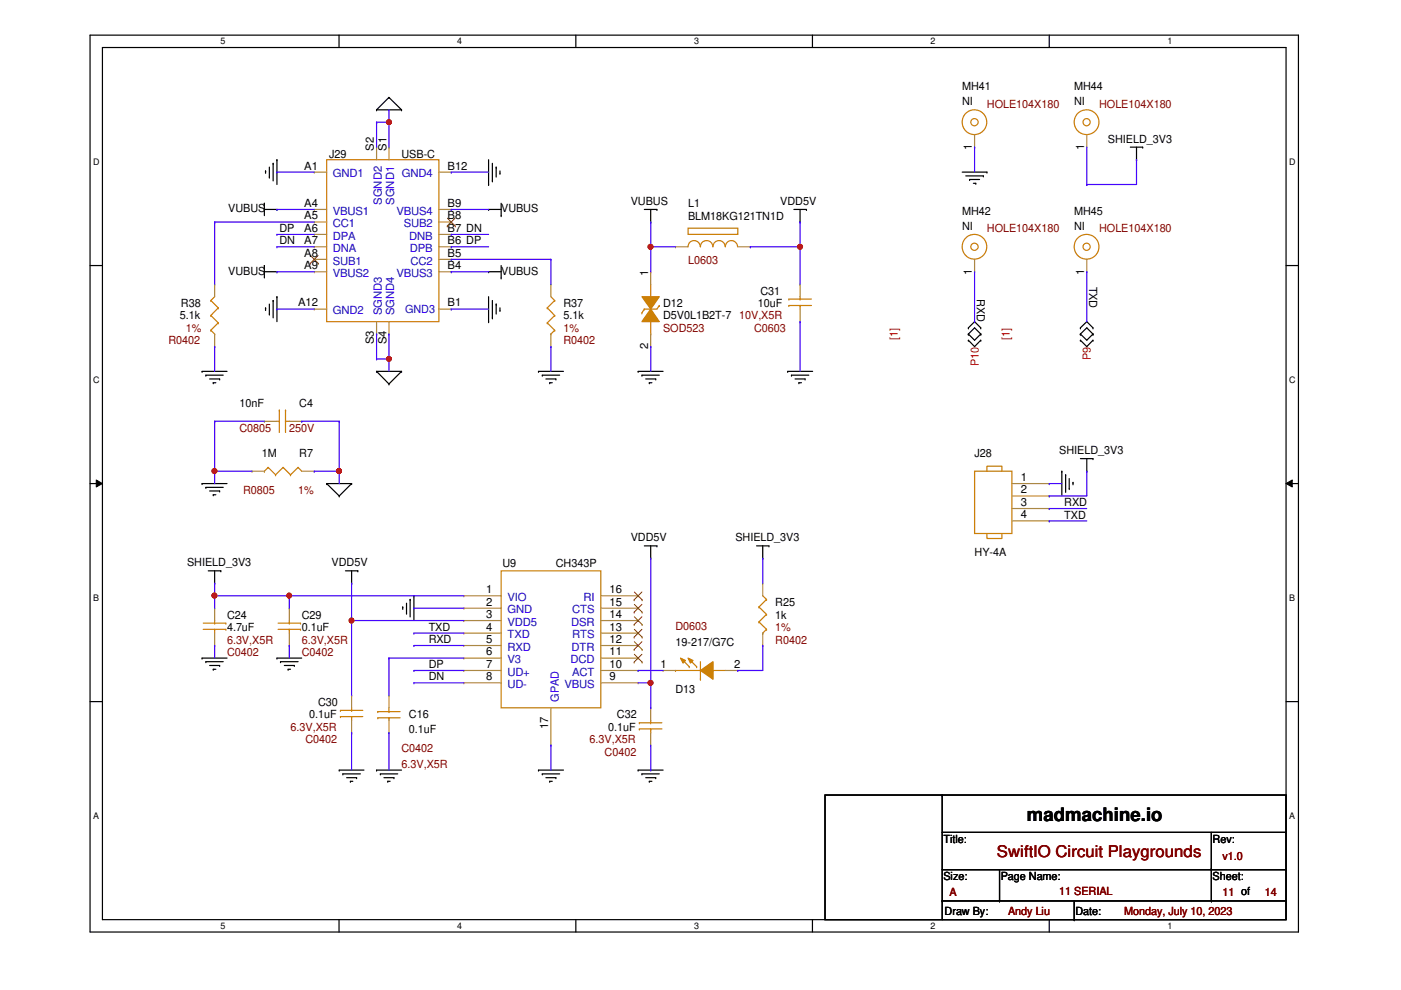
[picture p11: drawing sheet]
<svg xmlns="http://www.w3.org/2000/svg" width="297mm" height="210mm" viewBox="0 0 297 210" stroke-linecap="round" stroke-linejoin="round" font-family="sans-serif">
<path d="M19.1 7.5h256.2v190.1h-256.2zM21.7 10.1h251v184.9h-251z" fill="none" stroke="#000" stroke-width=".25"/>
<g fill="#fff">
<path d="M46.8 7.7h1v2.1h-1z"/>
<path d="M46.8 195.2h1v2.2h-1z"/>
</g>
<path d="M71.9 7.5v2.6M71.9 195v2.6" fill="none" stroke="#000" stroke-width=".25"/>
<g fill="#fff">
<path d="M96.9 7.7h1.1v2.1h-1.1z"/>
<path d="M96.9 195.2h1.1v2.2h-1.1z"/>
</g>
<path d="M122.1 7.5v2.6M122.1 195v2.6" fill="none" stroke="#000" stroke-width=".25"/>
<g fill="#fff">
<path d="M147.2 7.7h1v2.1h-1z"/>
<path d="M147.2 195.2h1v2.2h-1z"/>
</g>
<path d="M172.3 7.5v2.6M172.3 195v2.6" fill="none" stroke="#000" stroke-width=".25"/>
<g fill="#fff">
<path d="M197.3 7.7h1v2.1h-1z"/>
<path d="M197.3 195.2h1v2.2h-1z"/>
</g>
<path d="M222.5 7.5v2.6M222.5 195v2.6" fill="none" stroke="#000" stroke-width=".25"/>
<g fill="#fff">
<path d="M247.5 7.7h1v2.1h-1z"/>
<path d="M247.5 195.2h1v2.2h-1z"/>
<path d="M19.8 33.2h1.3v2.1h-1.3z"/>
<path d="M273.3 33.2h1.4v2.1h-1.4z"/>
<path d="M19.8 79.4h1.3v2.1h-1.3z"/>
<path d="M273.3 79.4h1.4v2.1h-1.4z"/>
</g>
<path d="M19.1 56.3h2.6M272.7 56.3h2.6" fill="none" stroke="#000" stroke-width=".25"/>
<g fill="#fff">
<path d="M19.8 125.6h1.2v2.2h-1.2z"/>
<path d="M273.3 125.6h1.3v2.2h-1.3z"/>
</g>
<path d="M19.1 102.5h2.6M272.7 102.5h2.6" fill="none" stroke="#000" stroke-width=".25"/>
<path d="M20.4 101.8l1.3 .7-1.3 .8zM272.7 102.5l1.3-.7v1.5z" fill="#000"/>
<path d="M20.4 101.8l1.3 .7-1.3 .8zM272.7 102.5l1.3-.7v1.5z" fill="none" stroke="#000" stroke-width=".21"/>
<g fill="#fff">
<path d="M19.8 171.9h1.2v2.1h-1.2z"/>
<path d="M273.3 171.9h1.3v2.1h-1.3z"/>
</g>
<g fill="none" stroke="#000" stroke-width=".25">
<path d="M56.3 36.2h.1M56.3 36.2v.5M57.1 37.5h.1M57.1 35.4v2.1M57.9 34.6h.1M57.9 34.6v3.8M58.7 33.9h.1M58.7 33.9v5.2M79.8 23.3h.1M79.8 23.3h5.3M82.5 20.7h.1M82.5 20.7l-2.7 2.6"/>
<path d="M82.5 20.7l2.6 2.6M85.1 23.3h.1M103.6 39.1h.1M103.6 33.9v5.2M104.4 38.4h.1M104.4 34.6v3.8M105.2 35.4h.1M105.2 35.4v2.1M106 36.7h.1M106 36.2v.5M204 36.5h5.3M204.8 37.3h3.7"/>
<path d="M205.6 38.1h.1M205.6 38.1h2.1M206.4 38.9h.5M206.9 38.9h.1M208.5 37.3h.1M209.3 36.5h.1M239.6 31.2h2.7M241 33.9h.1M241 31.2v2.7M242.3 31.2h.1M56 43.1h.1M56 56.3h.1"/>
<path d="M56 44.4h2.7M56 57.6h2.7M56 43.1v2.6M56 56.3v2.6M58.7 44.4h.1M58.7 57.6h.1M103.6 44.4h.1M103.6 57.6h.1M103.6 44.4h2.7M103.6 57.6h2.7M106.3 45.7h.1M106.3 58.9h.1"/>
<path d="M106.3 43.1v2.6M106.3 56.3v2.6M136.6 44.4h2.7M138 47.1h.1M138 44.4v2.7M139.3 44.4h.1M168.3 44.4h2.7M169.6 47.1h.1M169.6 44.4v2.7M171 44.4h.1M42.8 78.7h.1M42.8 78.7h5.3"/>
<path d="M43.6 79.5h.1M43.6 79.5h3.7M56.3 65.3h.1M56.3 65.3v.5M57.1 66.6h.1M57.1 64.5v2.1M57.9 63.7h.1M57.9 63.7v3.7M58.7 62.9h.1M58.7 62.9v5.3M79.8 78.7h.1M79.8 78.7h5.3"/>
<path d="M79.8 78.7l2.7 2.7M85.1 78.7h.1M85.1 78.7l-2.6 2.7M103.6 68.2h.1M103.6 62.9v5.3M104.4 67.4h.1M104.4 63.7v3.7M105.2 64.5h.1M105.2 64.5v2.1M106 65.8h.1M106 65.3v.5M114.2 78.7h.1"/>
<path d="M114.2 78.7h5.3M115 79.5h.1M115 79.5h3.7M135.3 78.7h.1M135.3 78.7h5.3M136.1 79.5h.1M136.1 79.5h3.7M167 78.7h.1M167 78.7h5.3M167.8 79.5h.1M167.8 79.5h3.7M205.3 69.5h.1"/>
<path d="M205.3 70.8h.1M205.3 72.1h.1M205.3 69.5l1.3-1.3 1.3 1.3M205.3 70.8l1.3-1.3 1.3 1.3M205.3 72.1l1.3 1.4 1.3-1.4M205.3 70.8l1.3 1.3 1.3-1.3M207.9 69.5h.1M207.9 70.8h.1M207.9 72.1h.1M229.1 69.5h.1M229.1 70.8h.1M229.1 72.1h.1"/>
<path d="M229.1 69.5l1.3-1.3 1.3 1.3M229.1 70.8l1.3-1.3 1.3 1.3M229.1 72.1l1.3 1.4 1.3-1.4M229.1 70.8l1.3 1.3 1.3-1.3M231.7 69.5h.1M231.7 70.8h.1M231.7 72.1h.1M44.5 80.3h2.1M45.2 81.2h.1M45.2 81.2h.6M46.6 80.3h.1M82.5 81.4h.1"/>
<path d="M115.7 80.3h2.2M116.5 81.2h.1M116.5 81.2h.6M117.9 80.3h.1M136.9 80.3h2.1M137.7 81.2h.1M137.7 81.2h.5M139 80.3h.1M168.6 80.3h2.1M169.4 81.2h.1M169.4 81.2h.5M170.7 80.3h.1"/>
<path d="M225.1 99.9h.1M225.1 99.9v5.3M229.1 97.2h2.6M230.4 99.9h.1M230.4 97.2v2.7M231.7 97.2h.1M42.8 102.5h.1M42.8 102.5h5.3M43.6 103.3h.1M43.6 103.3h3.7M44.5 104.1h2.1M45.2 104.9h.1"/>
<path d="M45.2 104.9h.6M46.6 104.1h.1M69.3 102.5h.1M69.3 102.5h5.2M69.3 102.5l2.6 2.7M71.9 105.2h.1M74.5 102.5h.1M74.5 102.5l-2.6 2.7M136.6 115.7h2.7M138 118.4h.1M138 115.7v2.7M139.3 115.7h.1"/>
<path d="M160.4 115.7h2.6M161.7 118.4h.1M161.7 115.7v2.7M163 115.7h.1M225.9 100.7h.1M225.9 100.7v3.7M226.7 103.6h.1M226.7 101.5v2.1M227.5 102.3h.1M227.5 102.3v.5M42.8 139.5h.1M42.8 139.5h5.3"/>
<path d="M44.2 121h2.6M45.5 123.7h.1M45.5 121v2.7M46.8 121h.1M58.7 139.5h.1M58.7 139.5h5.3M73.2 121h2.7M74.5 123.7h.1M74.5 121v2.7M75.9 121h.1M85.4 128.7h.1M85.4 128.7v.5"/>
<path d="M86.2 130h.1M86.2 127.9v2.1M87 127.1h.1M87 127.1v3.7M87.8 126.3h.1M87.8 126.3v5.3M19.1 148.8h2.6M43.6 140.3h.1M43.6 140.3h3.7M44.5 141.1h2.1M45.2 141.9h.1M45.2 141.9h.6"/>
<path d="M46.6 141.1h.1M59.5 140.3h.1M59.5 140.3h3.7M60.3 141.1h2.1M61.1 141.9h.1M61.1 141.9h.5M62.4 141.1h.1M272.7 148.8h2.6M71.9 163.3h.1M71.9 163.3h5.3M72.7 164.1h.1M72.7 164.1h3.7"/>
<path d="M73.5 164.9h2.1M74.3 165.6h.1M74.3 165.6h.5M75.6 164.9h.1M79.8 163.3h.1M79.8 163.3h5.3M80.6 164.1h.1M80.6 164.1h3.7M81.4 164.9h2.1M82.2 165.6h.1M82.2 165.6h.5M83.5 164.9h.1"/>
<path d="M114.2 163.3h.1M114.2 163.3h5.3M115 164.1h.1M115 164.1h3.7M115.7 164.9h2.2M116.5 165.6h.1M116.5 165.6h.6M117.9 164.9h.1M135.3 163.3h.1M135.3 163.3h5.3M136.1 164.1h.1M136.1 164.1h3.7"/>
<path d="M136.9 164.9h2.1M137.7 165.6h.1M137.7 165.6h.5M139 164.9h.1M174.9 168.6h97.8v26.4h-97.8zM199.8 168.6h.1M199.8 168.6v26.4M199.8 176.5h72.9M256.8 176.5v14.5M272.7 176.5h.1M199.8 191h.1M199.8 191h72.9"/>
<path d="M199.8 184.4h72.9M211.9 191h.1M211.9 184.4v6.6M227.8 195h.1M227.8 191v4M256.8 184.4h.1M256.8 191h.1M272.7 184.4h.1"/>
</g>
<g fill="none" stroke="#cc8006" stroke-width=".25">
<path d="M145.9 48.4h10.5v1.3h-10.5zM145.9 52.3a1.29 1.29 0 0 1 1.3-1.3 1.29 1.29 0 0 1 1.3 1.3M148.5 52.3a1.31 1.31 0 0 1 1.3-1.3 1.31 1.31 0 0 1 1.3 1.3M151.2 52.3a1.29 1.29 0 0 1 1.3-1.3 1.29 1.29 0 0 1 1.3 1.3M153.8 52.3a1.29 1.29 0 0 1 1.3-1.3 1.29 1.29 0 0 1 1.3 1.3M44.7 63.7h.1M44.7 66.9h.1M44.7 70h.1M44.7 63.7l1.6 1.6M44.7 66.9l1.6 1.6M44.7 70l.8 .8M45.5 70.8h.1"/>
<path d="M45.5 62.9l-.8 .8M46.3 65.3h.1M46.3 68.5h.1M46.3 65.3l-1.6 1.6M46.3 68.5l-1.6 1.5M167.3 63.4h.1M167.3 64.8h.1M167.3 63.4h4.7M167.3 64.8h4.7M169.6 64.8h.1M169.6 63.4h.1M169.6 62.9v.5"/>
<path d="M169.6 64.8v.7M58.7 89.3h.5M59.2 87h.1M59.2 89.3h.1M59.2 87v4.7M60.5 89.3h.1M60.5 87h.1M60.5 89.3h.8M60.5 87v4.7M43.1 132.1h4.8M43.1 133.4h4.8M45.5 133.4h.1"/>
<path d="M45.5 132.1h.1M45.5 131.6v.5M45.5 133.4v.8M47.9 132.1h.1M47.9 133.4h.1M59 132.1h4.7M59 133.4h4.7M61.3 133.4h.1M61.3 132.1h.1M61.3 131.6v.5M61.3 133.4v.8M63.7 132.1h.1"/>
<path d="M63.7 133.4h.1M144.6 139.8l1.5 1.6M146.1 139.8l1.6 1.6M160.9 128.7h.1M160.9 131.9h.1M160.9 128.7l1.6 1.6M160.9 131.9l1.6 1.5M161.7 134.2h.1M161.7 126.3l.8 .8M162.5 127.1h.1M162.5 130.3h.1M162.5 133.4h.1"/>
<path d="M162.5 127.1l-1.6 1.6M162.5 130.3l-1.6 1.6M162.5 133.4l-.8 .8M72.2 150.6h.1M72.2 151.9h.1M72.2 150.6h4.7M72.2 151.9h4.7M74.5 151.9h.1M74.5 150.6h.1M74.5 150.1v.5M74.5 151.9v.8M80.1 152.2h.1"/>
<path d="M80.1 150.9h.1M80.1 152.2h4.7M80.1 150.9h4.7M82.5 150.9h.1M82.5 152.2h.1M82.5 150.1v.8M82.5 152.2v.5M143.2 142.2h.1M143.2 142.2h5.3M146.1 141.4h.1M147.7 141.4h.1M148.5 144h.1"/>
<path d="M148.5 140.3v3.7M151.2 142.2h.1M151.2 142.2h2.6"/>
<circle cx="206.6" cy="25.9" r="2.62"/>
<circle cx="206.6" cy="25.9" r=".77"/>
<circle cx="230.4" cy="25.9" r="2.63"/>
<circle cx="230.4" cy="25.9" r=".76"/>
<circle cx="206.6" cy="52.3" r="2.62"/>
<circle cx="206.6" cy="52.3" r=".77"/>
<circle cx="230.4" cy="52.3" r="2.63"/>
<circle cx="230.4" cy="52.3" r=".76"/>
</g>
<g fill="none" stroke="#a84" stroke-width=".25">
<path d="M206.6 31.2h.1M206.6 28.6v2.6M230.4 31.2h.1M230.4 28.6v2.6M143.2 52.3h.1M143.2 52.3h2.7M156.4 52.3h2.7M159.1 52.3h.1M206.6 57.6h.1M206.6 55v2.6M230.4 57.6h.1M230.4 55v2.6"/>
<path d="M45.5 60.3h.1M45.5 73.5h.1M45.5 60.3v2.6M45.5 70.8v2.7M169.6 60.3h.1M169.6 68.2h.1M169.6 60.3v2.6M169.6 65.5v2.7M56 89.3h.1M56 89.3h2.7M61.3 89.3h2.7M64 89.3h.1"/>
<path d="M45.5 128.9h.1M45.5 136.9h.1M45.5 128.9v2.7M45.5 134.2v2.7M61.3 128.9h.1M61.3 136.9h.1M61.3 128.9v2.7M61.3 134.2v2.7M161.7 123.7h.1M161.7 136.9h.1M161.7 123.7v2.6M161.7 134.2v2.7"/>
<path d="M74.5 147.4h.1M74.5 155.4h.1M74.5 147.4v2.7M74.5 152.7v2.7M82.5 155.4h.1M82.5 147.4h.1M82.5 147.4v2.7M82.5 152.7v2.7"/>
</g>
<path d="M148.5 142.2l2.7-1.9v3.7z" fill-rule="evenodd" fill="#cc8006"/>
<path d="M148.5 142.2l2.7-1.9v3.7z" fill="none" stroke="#cc8006" stroke-width=".25"/>
<path d="M144.3 139.5l1 .5-.5 .6z" fill-rule="evenodd" fill="#cc8006"/>
<path d="M144.3 139.5l1 .5-.5 .6z" fill="none" stroke="#cc8006" stroke-width=".25"/>
<path d="M145.9 139.5l1 .5-.5 .6z" fill-rule="evenodd" fill="#cc8006"/>
<g fill="none" stroke="#cc8006" stroke-width=".25">
<path d="M69.3 33.9h23.7v34.3h-23.7zM136.1 66.3h.1M136.6 65.5h.1M136.6 65.5l-.5 .8M138 62.9h.1M138 70.8h.1M138 60.3v2.6M138 68.2v2.6M139.8 64.8h.1M139.8 64.8l-.5 .7h-2.7M56 99.9h.1M56.9 99.1h.1"/>
<path d="M56.9 99.1l1.5 1.6M56.9 99.1l-.9 .8M60 99.1h.1M60 99.1l1.6 1.6M60 99.1l-1.6 1.6M63.2 99.1h.1M63.2 99.1l.8 .8M63.2 99.1l-1.6 1.6M206.6 99.9h7.9v13.2h-7.9zM209.3 99.9v-1.1h3.1v1.1M58.4 100.7h.1M61.6 100.7h.1"/>
<path d="M209.3 113.1v1.1h3.1v-1.1M106.3 121h21.1v29.1h-21.1zM145.9 139.5l1 .5-.5 .6zM135.6 153.2h.1M135.6 154.6h.1M135.6 153.2h4.7M135.6 154.6h4.7M138 154.6h.1M138 153.2h.1M138 152.7v.5M138 154.6v.8"/>
</g>
<g fill="none" stroke="#a84" stroke-width=".25">
<path d="M66.6 36.5h.1M66.6 36.5h2.7M79.8 31.2h.1M79.8 31.2v2.7M82.5 31.2h.1M82.5 31.2v2.7M93 36.5h2.7M95.7 36.5h.1M66.6 44.4h.1M66.6 47.1h.1M66.6 49.7h.1M66.6 52.3h.1"/>
<path d="M66.6 55h.1M66.6 57.6h.1M66.6 44.4h2.7M66.6 47.1h2.7M66.6 49.7h2.7M66.6 52.3h2.7M66.6 55h2.7M66.6 57.6h2.7M93 44.4h2.7M93 47.1h2.7M93 49.7h2.7M93 52.3h2.7"/>
<path d="M93 55h2.7M93 57.6h2.7M95.7 57.6h.1M95.7 55h.1M95.7 52.3h.1M95.7 49.7h.1M95.7 47.1h.1M95.7 44.4h.1M66.6 65.5h.1M66.6 65.5h2.7M79.8 70.8h.1M79.8 68.2v2.6"/>
<path d="M82.5 70.8h.1M82.5 68.2v2.6M93 65.5h2.7M95.7 65.5h.1M53.4 99.9h.1M53.4 99.9h2.6M64 99.9h2.6M66.6 99.9h.1M214.5 102.5h8M214.5 105.2h8M214.5 107.8h8M214.5 110.4h8"/>
<path d="M222.5 102.5h.1M222.5 105.2h.1M222.5 107.8h.1M222.5 110.4h.1M98.3 126.3h.1M98.3 128.9h.1M98.3 131.6h.1M98.3 134.2h.1M98.3 136.9h.1M98.3 139.5h.1M98.3 126.3h8M98.3 128.9h8"/>
<path d="M98.3 131.6h8M98.3 134.2h8M98.3 136.9h8M98.3 139.5h8M127.4 126.3h7.9M127.4 128.9h7.9M127.4 131.6h7.9M127.4 134.2h7.9M127.4 136.9h7.9M127.4 139.5h7.9M135.3 139.5h.1M135.3 136.9h.1"/>
<path d="M135.3 134.2h.1M135.3 131.6h.1M135.3 128.9h.1M135.3 126.3h.1M98.3 142.2h.1M98.3 144.8h.1M98.3 142.2h8M98.3 144.8h8M116.8 158h.1M116.8 150.1v7.9M127.4 142.2h7.9M127.4 144.8h7.9"/>
<path d="M135.3 144.8h.1M135.3 142.2h.1M138 150.1h.1M138 158h.1M138 150.1v2.6M138 155.4v2.6M140.6 142.2h.1M140.6 142.2h2.6M153.8 142.2h2.6M156.4 142.2h.1"/>
</g>
<g fill="none" stroke="#804000" stroke-width=".21">
<path d="M65.8 55.8h.1M65.8 54.2l1.7 1.6M67.4 54.2l-1.6 1.6M67.5 55.8h.1M94.8 47.9h.1M94.9 46.3l1.6 1.6M96.5 46.3l-1.7 1.6M96.5 47.9h.1M134.5 137.7h.1M134.5 135.1h.1M134.5 132.4h.1M134.5 129.8h.1"/>
<path d="M134.5 127.2h.1M134.5 138.7l1.6 1.7M134.5 136.1l1.6 1.6M134.5 133.4l1.6 1.7M134.5 130.8l1.6 1.6M134.5 128.1l1.6 1.7M134.5 125.5l1.6 1.7M136.1 138.7l-1.6 1.7M136.1 136.1l-1.6 1.6M136.1 133.4l-1.6 1.7M136.1 130.8l-1.6 1.6M136.1 128.1l-1.6 1.7"/>
<path d="M136.1 125.5l-1.6 1.7M136.1 137.7h.1M136.1 135.1h.1M136.1 132.4h.1M136.1 129.8h.1M136.1 127.2h.1M134.5 140.4h.1M136.1 140.4h.1"/>
</g>
<path d="M136.1 62.9h3.7l-1.8 2.6z" fill-rule="evenodd" fill="#cc8006"/>
<path d="M136.1 62.9h3.7l-1.8 2.6z" fill="none" stroke="#cc8006" stroke-width=".25"/>
<path d="M138 65.5l1.8 2.7h-3.7z" fill-rule="evenodd" fill="#cc8006"/>
<g fill="none" stroke="#cc8006" stroke-width=".25">
<path d="M116 65.3h.1M116 68.5h.1M116 65.3l1.6 1.6M116 68.5l1.6 1.5M116.8 70.8h.1M116.8 62.9l.8 .8M117.6 63.7h.1M117.6 66.9h.1M117.6 70h.1M117.6 63.7l-1.6 1.6M117.6 66.9l-1.6 1.6M117.6 70l-.8 .8"/>
<path d="M138 65.5l1.8 2.7h-3.7z"/>
</g>
<path d="M138 57.6h.1M138 57.6v2.7M116.8 60.3h.1M116.8 73.5h.1M116.8 60.3v2.6M116.8 70.8v2.7M138 73.5h.1M138 70.8v2.7" fill="none" stroke="#a84" stroke-width=".25"/>
<g fill="none" stroke="#4200ff" stroke-width=".25">
<path d="M58.7 36.5h.1M58.7 36.5h7.9M79.8 25.9h.1M79.8 25.9v5.3M82.5 23.3h.1M82.5 23.3v2.6h-2.7M95.7 36.5h.1M95.7 36.5h7.9M206.6 31.2h.1M206.6 31.2v5.3M230.4 39.1h.1M241 33.9h.1"/>
<path d="M241 33.9v5.2h-10.6M58.7 49.7h.1M58.7 52.3h.1M58.7 57.6h.1M58.7 44.4h.1M58.7 49.7h7.9M58.7 52.3h7.9M58.7 57.6h7.9M58.7 44.4h7.9M95.7 49.7h.1M95.7 52.3h.1M95.7 44.4h.1"/>
<path d="M95.7 57.6h.1M95.7 49.7h7.9M95.7 52.3h7.9M95.7 57.6h7.9M95.7 44.4h7.9M206.6 57.6v10.6M230.4 57.6h.1M230.4 57.6v10.6M58.7 65.5h.1M58.7 65.5h7.9M95.7 65.5h.1M95.7 65.5h7.9"/>
<path d="M206.6 68.2h.1M230.4 99.9h.1M230.4 99.9v5.3h-7.9M222.5 102.5h.1M222.5 105.2h.1M222.5 107.8h.1M222.5 110.4h.1M222.5 102.5h2.6M222.5 107.8h7.9M222.5 110.4h7.9"/>
</g>
<circle cx="82.5" cy="25.9" r=".51" fill="#f00"/>
<circle cx="82.5" cy="25.9" r=".51" fill="none" stroke="#f00" stroke-width=".25"/>
<path d="M82.5 25.9h.1M82.5 25.9v5.3M82.5 70.8h.1M82.5 70.8v5.3" fill="none" stroke="#4200ff" stroke-width=".25"/>
<circle cx="82.5" cy="76.1" r=".5" fill="#f00"/>
<circle cx="82.5" cy="76.1" r=".5" fill="none" stroke="#f00" stroke-width=".25"/>
<g fill="none" stroke="#4200ff" stroke-width=".25">
<path d="M45.5 47.1h.1M45.5 47.1h21.1M45.5 47.1v13.2M95.7 55h.1M95.7 55h21.1M116.8 55h.1M116.8 55v5.3M45.5 73.5h.1M45.5 73.5v5.2M79.8 70.8h.1M79.8 76.1h.1M79.8 70.8v5.3"/>
<path d="M79.8 76.1h2.7M82.5 76.1h.1M82.5 76.1v2.6M116.8 73.5h.1M116.8 73.5v5.2M45.5 123.7h.1M45.5 126.3h.1M45.5 123.7v5.2M82.5 139.5h.1M82.5 139.5v7.9M82.5 139.5h15.8M87.8 134.2h.1"/>
<path d="M87.8 136.9h.1M87.8 134.2h10.5M87.8 136.9h10.5M82.5 155.4h.1M82.5 155.4v7.9M87.8 142.2h.1M87.8 144.8h.1M87.8 142.2h10.5M87.8 144.8h10.5M116.8 158h.1M116.8 158v5.3"/>
</g>
<circle cx="45.5" cy="126.3" r=".51" fill="#f00"/>
<circle cx="45.5" cy="126.3" r=".51" fill="none" stroke="#f00" stroke-width=".25"/>
<path d="M45.5 126.3h.1M45.5 136.9h.1M45.5 126.3h52.8M45.5 136.9v2.6M61.3 136.9h.1M61.3 126.3h.1M61.3 126.3v2.6M61.3 136.9v2.6" fill="none" stroke="#4200ff" stroke-width=".25"/>
<circle cx="61.3" cy="126.3" r=".5" fill="#f00"/>
<circle cx="61.3" cy="126.3" r=".5" fill="none" stroke="#f00" stroke-width=".25"/>
<path d="M74.5 131.6h.1M74.5 131.6h23.8M87.8 128.9h.1M87.8 128.9h10.5" fill="none" stroke="#4200ff" stroke-width=".25"/>
<circle cx="74.5" cy="131.6" r=".5" fill="#f00"/>
<circle cx="74.5" cy="131.6" r=".5" fill="none" stroke="#f00" stroke-width=".25"/>
<path d="M45.5 89.3h.1M45.5 89.3h10.5M45.5 89.3v10.6M64 89.3h.1M64 89.3h7.9M71.9 89.3h.1M71.9 89.3v10.6M74.5 131.6h.1M74.5 131.6v15.8" fill="none" stroke="#4200ff" stroke-width=".25"/>
<circle cx="71.9" cy="99.9" r=".51" fill="#f00"/>
<circle cx="71.9" cy="99.9" r=".51" fill="none" stroke="#f00" stroke-width=".25"/>
<path d="M45.5 99.9h.1M45.5 99.9h7.9M45.5 99.9v2.6M66.6 99.9h.1M66.6 99.9h5.3M71.9 99.9h.1M71.9 99.9v2.6" fill="none" stroke="#4200ff" stroke-width=".25"/>
<circle cx="45.5" cy="99.9" r=".51" fill="#f00"/>
<circle cx="45.5" cy="99.9" r=".51" fill="none" stroke="#f00" stroke-width=".25"/>
<path d="M138 52.3h.1M138 52.3h5.2M138 52.3v5.3" fill="none" stroke="#4200ff" stroke-width=".25"/>
<circle cx="137.9" cy="52.3" r=".51" fill="#f00"/>
<circle cx="137.9" cy="52.3" r=".51" fill="none" stroke="#f00" stroke-width=".25"/>
<path d="M138 47.1h.1M138 47.1v5.2M159.1 52.3h.1M159.1 52.3h10.5M169.6 52.3h.1M169.6 52.3v8M138 73.5h.1M138 73.5v5.2" fill="none" stroke="#4200ff" stroke-width=".25"/>
<circle cx="169.6" cy="52.3" r=".51" fill="#f00"/>
<circle cx="169.6" cy="52.3" r=".51" fill="none" stroke="#f00" stroke-width=".25"/>
<g fill="none" stroke="#4200ff" stroke-width=".25">
<path d="M169.6 47.1h.1M169.6 47.1v5.2M169.6 68.2h.1M169.6 68.2v10.5M138 118.4v31.7M161.7 118.4h.1M161.7 118.4v5.3M74.5 123.7h.1M74.5 123.7v7.9M161.7 136.9h.1M161.7 136.9v5.3h-5.3M74.5 155.4h.1"/>
<path d="M74.5 155.4v7.9M135.3 142.2h.1M135.3 142.2h5.3M135.3 144.8h2.7M138 144.8h.1M138 150.1h.1M138 158v5.3M156.4 142.2h.1M138 163.3h.1"/>
</g>
<circle cx="137.9" cy="144.8" r=".51" fill="#f00"/>
<circle cx="137.9" cy="144.8" r=".51" fill="none" stroke="#f00" stroke-width=".25"/>
<path d="M230.4 39.1h.1M230.4 31.2v7.9" fill="none" stroke="#4200ff" stroke-width=".25"/>
<circle cx="82.5" cy="25.9" r=".51" fill="#f00"/>
<circle cx="82.5" cy="25.9" r=".51" fill="none" stroke="#f00" stroke-width=".25"/>
<circle cx="82.5" cy="76.1" r=".5" fill="#f00"/>
<circle cx="82.5" cy="76.1" r=".5" fill="none" stroke="#f00" stroke-width=".25"/>
<circle cx="45.5" cy="126.3" r=".51" fill="#f00"/>
<circle cx="45.5" cy="126.3" r=".51" fill="none" stroke="#f00" stroke-width=".25"/>
<circle cx="61.3" cy="126.3" r=".5" fill="#f00"/>
<circle cx="61.3" cy="126.3" r=".5" fill="none" stroke="#f00" stroke-width=".25"/>
<circle cx="74.5" cy="131.6" r=".5" fill="#f00"/>
<circle cx="74.5" cy="131.6" r=".5" fill="none" stroke="#f00" stroke-width=".25"/>
<circle cx="71.9" cy="99.9" r=".51" fill="#f00"/>
<circle cx="71.9" cy="99.9" r=".51" fill="none" stroke="#f00" stroke-width=".25"/>
<circle cx="45.5" cy="99.9" r=".51" fill="#f00"/>
<circle cx="45.5" cy="99.9" r=".51" fill="none" stroke="#f00" stroke-width=".25"/>
<circle cx="137.9" cy="52.3" r=".51" fill="#f00"/>
<circle cx="137.9" cy="52.3" r=".51" fill="none" stroke="#f00" stroke-width=".25"/>
<circle cx="169.6" cy="52.3" r=".51" fill="#f00"/>
<circle cx="169.6" cy="52.3" r=".51" fill="none" stroke="#f00" stroke-width=".25"/>
<circle cx="137.9" cy="144.8" r=".51" fill="#f00"/>
<circle cx="137.9" cy="144.8" r=".51" fill="none" stroke="#f00" stroke-width=".25"/>
<text font-size="3.9" x="217.7" y="174.1">madmachine.io</text>
<text font-size="3.4" fill="#800000" x="211.4" y="181.7">SwiftIO Circuit Playgrounds</text>
<g font-size="2.4">
<text x="204" y="19.1">MH41</text>
<text x="204" y="22.3">NI</text>
<text x="227.8" y="19.1">MH44</text>
<text x="227.8" y="22.3">NI</text>
<text x="64.5" y="35.9">A1</text>
<text x="69.8" y="33.4">J29</text>
<text x="79.3" y="32" transform="rotate(-90 79.3 32)">S2</text>
<text x="81.9" y="32" transform="rotate(-90 81.9 32)">S1</text>
<text x="85.1" y="33.4">USB-C</text>
<text x="94.9" y="35.9">B12</text>
<text x="206.1" y="31.8" transform="rotate(-90 206.1 31.8)">1</text>
<text x="229.9" y="31.8" transform="rotate(-90 229.9 31.8)">1</text>
<text x="234.9" y="30.2">SHIELD_3V3</text>
<text x="48.4" y="45">VUBUS</text>
<text x="64.5" y="43.9">A4</text>
<text x="64.5" y="46.5">A5</text>
<text x="94.9" y="46.5">B8</text>
<text x="94.9" y="43.9">B9</text>
<text x="106.3" y="45">VUBUS</text>
<text x="133.7" y="43.4">VUBUS</text>
<text x="145.9" y="44">L1</text>
<text x="145.9" y="46.6">BLM18KG121TN1D</text>
<text x="165.4" y="43.4">VDD5V</text>
<text x="204" y="45.6">MH42</text>
<text x="227.8" y="45.6">MH45</text>
<text x="59.2" y="49.2">DP</text>
<text x="59.2" y="51.8">DN</text>
<text x="64.5" y="49.1">A6</text>
<text x="64.5" y="51.8">A7</text>
<text x="94.9" y="51.8">B6 DP</text>
<text x="94.9" y="49.1">B7 DN</text>
<text x="204" y="48.7">NI</text>
<text x="227.8" y="48.7">NI</text>
<text x="48.4" y="58.3">VUBUS</text>
<text x="64.5" y="54.4">A8</text>
<text x="64.5" y="57.1">A9</text>
<text x="94.9" y="57.1">B4</text>
<text x="94.9" y="54.4">B5</text>
<text x="106.3" y="58.3">VUBUS</text>
<text x="137.4" y="58.4" transform="rotate(-90 137.4 58.4)">1</text>
<text x="206.1" y="58.2" transform="rotate(-90 206.1 58.2)">1</text>
<text x="229.9" y="58.2" transform="rotate(-90 229.9 58.2)">1</text>
<text x="38.4" y="65.1">R38</text>
<text x="63.2" y="65">A12</text>
<text x="94.9" y="65">B1</text>
<text x="119.5" y="65.1">R37</text>
<text x="140.6" y="65.1">D12</text>
<text x="160.7" y="65.1">10uF</text>
<text x="161.2" y="62.5">C31</text>
<text x="207.1" y="63.4" transform="rotate(90 207.1 63.4)">RXD</text>
<text x="230.9" y="60.8" transform="rotate(90 230.9 60.8)">TXD</text>
<text x="38.1" y="67.7">5.1k</text>
<text x="119.5" y="67.7">5.1k</text>
<text x="140.6" y="67.7">D5V0L1B2T-7</text>
<text x="79.3" y="73" transform="rotate(-90 79.3 73)">S3</text>
<text x="81.9" y="73" transform="rotate(-90 81.9 73)">S4</text>
<text x="137.4" y="74" transform="rotate(-90 137.4 74)">2</text>
<text x="50.8" y="86.2">10nF</text>
<text x="63.5" y="86.2">C4</text>
<text x="55.5" y="96.8">1M</text>
<text x="63.5" y="96.8">R7</text>
<text x="206.6" y="96.8">J28</text>
<text x="216.4" y="102">1</text>
<text x="224.6" y="96.3">SHIELD_3V3</text>
<text x="216.4" y="104.6">2</text>
<text x="216.4" y="107.3">3</text>
<text x="225.6" y="107.3">RXD</text>
<text x="216.4" y="109.9">4</text>
<text x="225.6" y="109.9">TXD</text>
<text x="133.7" y="114.8">VDD5V</text>
<text x="155.9" y="114.8">SHIELD_3V3</text>
<text x="206.6" y="117.9">HY-4A</text>
<text x="39.7" y="120.1">SHIELD_3V3</text>
<text x="70.3" y="120.1">VDD5V</text>
<text x="103.1" y="125.8">1</text>
<text x="106.5" y="120.3">U9</text>
<text x="117.9" y="120.3">CH343P</text>
<text x="129.2" y="125.8">16</text>
<text x="48.1" y="131.1">C24</text>
<text x="64" y="131.1">C29</text>
<text x="103.1" y="128.4">2</text>
<text x="103.1" y="131">3</text>
<text x="129.2" y="131">14</text>
<text x="129.2" y="128.4">15</text>
<text x="164.4" y="128.5">R25</text>
<text x="164.4" y="131.1">1k</text>
<text x="48.1" y="133.8">4.7uF</text>
<text x="64" y="133.8">0.1uF</text>
<text x="90.9" y="133.7">TXD</text>
<text x="90.9" y="136.4">RXD</text>
<text x="103.1" y="133.7">4</text>
<text x="103.1" y="136.3">5</text>
<text x="129.2" y="136.3">12</text>
<text x="129.2" y="133.7">13</text>
<text x="143.2" y="136.9">19-217/G7C</text>
<text x="90.9" y="141.6">DP</text>
<text x="103.1" y="139">6</text>
<text x="103.1" y="141.6">7</text>
<text x="129.2" y="141.6">10</text>
<text x="129.2" y="139">11</text>
<text x="140" y="141.6">1</text>
<text x="155.7" y="141.6">2</text>
<text x="67.4" y="149.6">C30</text>
<text x="90.9" y="144.3">DN</text>
<text x="103.1" y="144.2">8</text>
<text x="129.2" y="144.2">9</text>
<text x="143.2" y="147">D13</text>
<text x="65.6" y="152.3">0.1uF</text>
<text x="86.7" y="152.3">C16</text>
<text x="86.7" y="155.4">0.1uF</text>
<text x="116.2" y="154.6" transform="rotate(-90 116.2 154.6)">17</text>
<text x="128.9" y="154.9">0.1uF</text>
<text x="130.8" y="152.3">C32</text>
<text x="200" y="178.7">Title:</text>
<text x="257.1" y="178.7">Rev:</text>
<text x="200" y="186.6">Size:</text>
<text x="212.2" y="186.6">Page Name:</text>
<text x="257.1" y="186.6">Sheet:</text>
<text x="200.3" y="194">Draw By:</text>
<text x="228" y="194">Date:</text>
</g>
<g font-size="2.4" fill="#800000">
<text x="209.3" y="22.9">HOLE104X180</text>
<text x="233" y="22.9">HOLE104X180</text>
<text x="209.3" y="49.3">HOLE104X180</text>
<text x="233" y="49.3">HOLE104X180</text>
<text x="145.9" y="55.9">L0603</text>
<text x="39.4" y="70.4">1%</text>
<text x="119.5" y="70.4">1%</text>
<text x="140.6" y="70.4">SOD523</text>
<text x="156.7" y="67.7">10V,X5R</text>
<text x="159.9" y="70.4">C0603</text>
<text x="35.7" y="73">R0402</text>
<text x="119.5" y="73">R0402</text>
<text x="50.8" y="91.5">C0805</text>
<text x="61.3" y="91.5">250V</text>
<text x="51.6" y="104.7">R0805</text>
<text x="63.2" y="104.7">1%</text>
<text x="48.1" y="136.4">6.3V,X5R</text>
<text x="64" y="136.4">6.3V,X5R</text>
<text x="143.2" y="133.5">D0603</text>
<text x="164.4" y="133.8">1%</text>
<text x="164.4" y="136.4">R0402</text>
<text x="48.1" y="139.1">C0402</text>
<text x="64" y="139.1">C0402</text>
<text x="61.6" y="154.9">6.3V,X5R</text>
<text x="64.8" y="157.6">C0402</text>
<text x="85.1" y="159.4">C0402</text>
<text x="125" y="157.6">6.3V,X5R</text>
<text x="128.2" y="160.2">C0402</text>
<text x="85.1" y="162.9">6.3V,X5R</text>
<text x="259.2" y="182.4">v1.0</text>
<text x="201.3" y="190.1">A</text>
<text x="224.6" y="189.8">11 SERIAL</text>
<text x="259.2" y="190.1">11 of</text>
<text x="268.2" y="190.1">14</text>
<text x="213.7" y="194">Andy Liu</text>
<text x="238.3" y="194">Monday, July 10, 2023</text>
</g>
<g font-size="2.4" fill="#00c">
<text x="70.6" y="37.6">GND1</text>
<text x="85.2" y="37.6">GND4</text>
<text x="70.6" y="45.5">VBUS1</text>
<text x="80.9" y="43.5" transform="rotate(-90 80.9 43.5)">SGND2</text>
<text x="83.6" y="43.5" transform="rotate(-90 83.6 43.5)">SGND1</text>
<text x="84" y="45.5">VBUS4</text>
<text x="70.6" y="48.2">CC1</text>
<text x="70.6" y="50.8">DPA</text>
<text x="70.6" y="53.4">DNA</text>
<text x="85.6" y="48.2">SUB2</text>
<text x="86.8" y="50.8">DNB</text>
<text x="86.9" y="53.4">DPB</text>
<text x="70.6" y="56.1">SUB1</text>
<text x="70.6" y="58.7">VBUS2</text>
<text x="84" y="58.7">VBUS3</text>
<text x="87" y="56.1">CC2</text>
<text x="70.6" y="66.6">GND2</text>
<text x="80.9" y="66.9" transform="rotate(-90 80.9 66.9)">SGND3</text>
<text x="83.6" y="66.9" transform="rotate(-90 83.6 66.9)">SGND4</text>
<text x="85.9" y="66.4">GND3</text>
<text x="107.6" y="127.4">VIO</text>
<text x="107.6" y="130">GND</text>
<text x="121.3" y="130">CTS</text>
<text x="123.7" y="127.4">RI</text>
<text x="107.6" y="132.7">VDD5</text>
<text x="107.6" y="135.3">TXD</text>
<text x="107.6" y="138">RXD</text>
<text x="121.1" y="132.7">DSR</text>
<text x="121.2" y="138">DTR</text>
<text x="121.3" y="135.3">RTS</text>
<text x="107.6" y="140.6">V3</text>
<text x="107.6" y="143.3">UD+</text>
<text x="121" y="140.6">DCD</text>
<text x="121.3" y="143.3">ACT</text>
<text x="107.6" y="145.9">UD-</text>
<text x="118.5" y="148.8" transform="rotate(-90 118.5 148.8)">GPAD</text>
<text x="119.7" y="145.9">VBUS</text>
</g>
<g font-size="2.4" fill="#f00">
<text x="190.3" y="72.1" transform="rotate(-90 190.3 72.1)">[1]</text>
<text x="207.5" y="77.7" transform="rotate(-90 207.5 77.7)">P10</text>
<text x="214.1" y="72.1" transform="rotate(-90 214.1 72.1)">[1]</text>
<text x="231.3" y="76.4" transform="rotate(-90 231.3 76.4)">P9</text>
</g>
<g font-size="1.9">
<text x="46.8" y="9.4">5</text>
<text x="96.9" y="9.4">4</text>
<text x="147.2" y="9.4">3</text>
<text x="197.3" y="9.4">2</text>
<text x="247.5" y="9.4">1</text>
<text x="19.8" y="34.9">D</text>
<text x="273.3" y="34.9">D</text>
<text x="19.8" y="81.1">C</text>
<text x="273.3" y="81.1">C</text>
<text x="19.8" y="127.3">B</text>
<text x="273.3" y="127.3">B</text>
<text x="19.8" y="173.6">A</text>
<text x="273.3" y="173.6">A</text>
<text x="46.8" y="196.9">5</text>
<text x="96.9" y="196.9">4</text>
<text x="147.2" y="196.9">3</text>
<text x="197.3" y="196.9">2</text>
<text x="247.5" y="196.9">1</text>
</g>
</svg>
